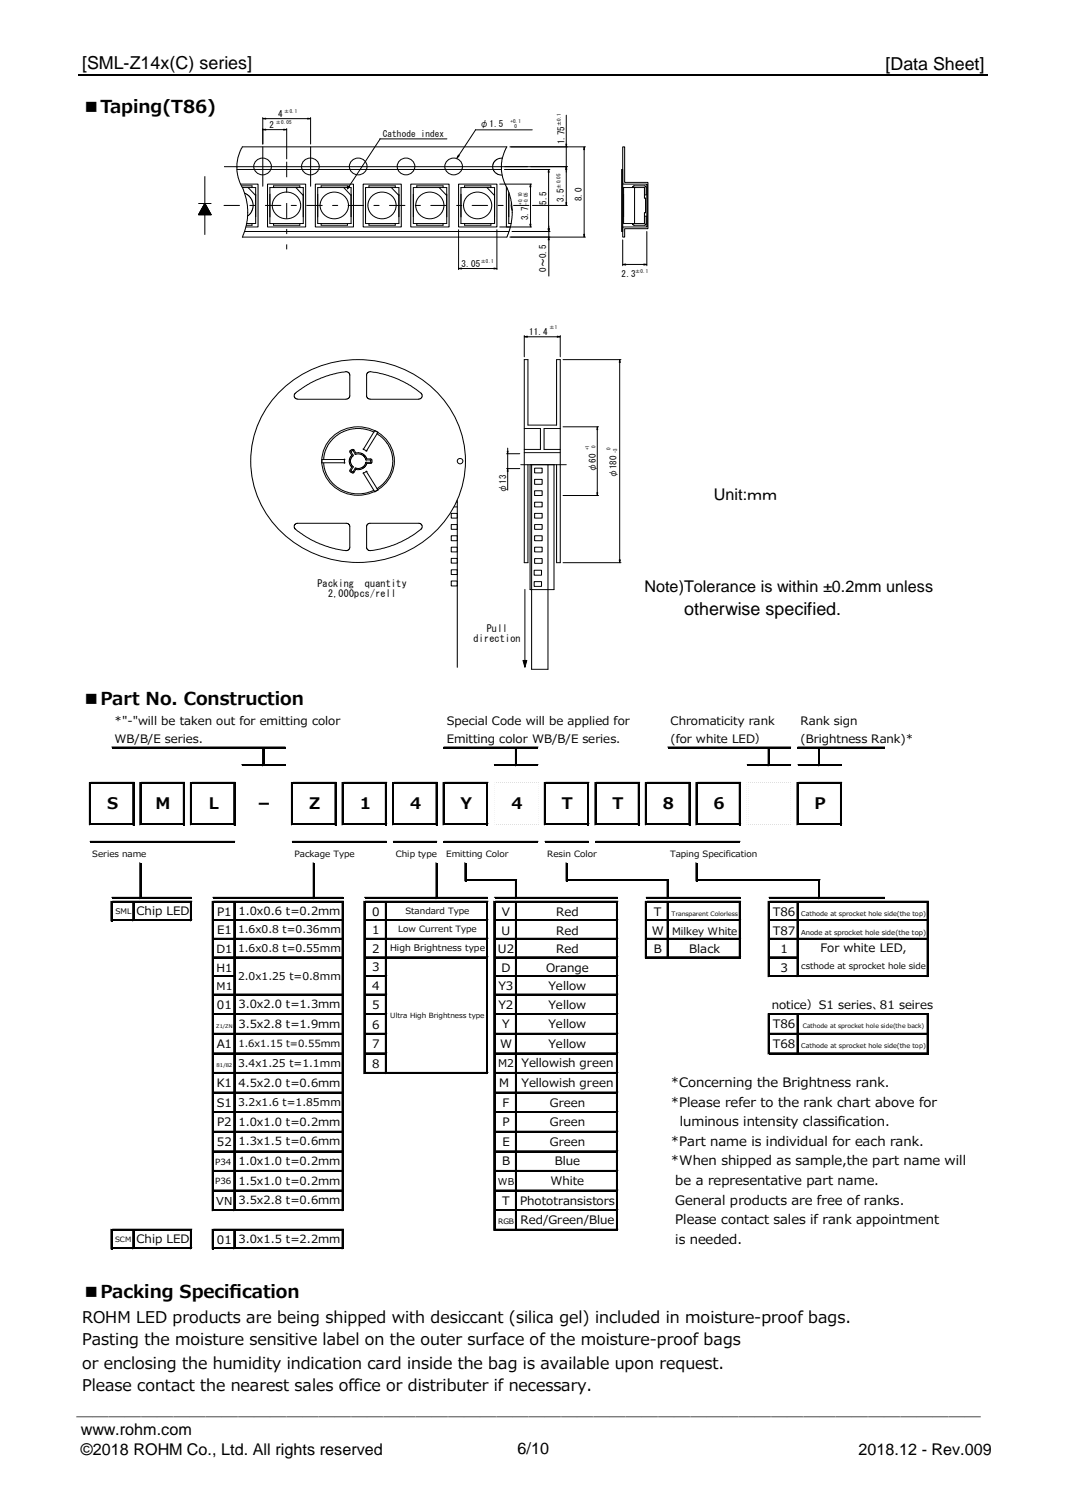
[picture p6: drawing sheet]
<svg xmlns="http://www.w3.org/2000/svg" width="210mm" height="297mm" viewBox="0 0 210 297" stroke-linecap="round" stroke-linejoin="round" font-family="sans-serif">
<path d="M15.5 14.7h178.7" fill="none" stroke="#000" stroke-width=".34"/>
<g fill="none" stroke="#000" stroke-width=".2">
<path d="M40.3 34.7v11.4M44 32.8h67.5M46.6 33.3h52M47.3 36.2h3.4v8.4h-2.4M47.5 36.5h2v.4M47.7 36.9l.7 2.2a12.4 12.4 0 0 1 .2 4l-.2 1.1-.7 2.4M48 38l1.1 .7 .4 .6 .2 .8-.1 1.3-.4 .6-.6 .5M48.8 36.9l1.4 1.5M51.6 23.3l.6-.1v.2zM51.6 25.5l.6-.1v.2zM51.6 23.1v5.2M51.6 28.9v7.7"/>
<path d="M52.2 23.3h8.3M52.2 25.5h3.6M52.6 36.2h7.5v8.4h-7.5zM53 36.9h6.6v7h-6.6zM53.8 36.9v-.4h5.1v.4M54.1 38.7a2.73 2.73 0 0 1 3.8-.5 2.73 2.73 0 0 1 .6 3.8 2.73 2.73 0 0 1-3.8 .5 2.73 2.73 0 0 1-.6-3.8zM55.8 25.4l.5 .1-.5 .1zM56.3 25.3v5.9M58.2 36.9l1.4 1.5M60.5 23.2l.5 .1-.5 .1zM61 23.1v5.2M61 28.9v7.7"/>
<path d="M62 36.2h7.5v8.4h-7.5zM62.4 36.9h6.6v7h-6.6zM63.1 36.9v-.4h5.2v.4M63.5 38.7a2.72 2.72 0 0 1 3.8-.5 2.72 2.72 0 0 1 .6 3.8 2.72 2.72 0 0 1-3.8 .5 2.72 2.72 0 0 1-.6-3.8zM67.6 36.9l1.4 1.5M68.5 36.5l.2 .1-.4 .5zM71.4 36.2h7.5v8.4h-7.5zM71.8 36.9h6.6v7h-6.6zM72.5 36.9v-.4h5.2v.4M72.9 38.7a2.7 2.7 0 0 1 4-.3 2.7 2.7 0 0 1-.1 4 2.7 2.7 0 0 1-3.6-.1 2.7 2.7 0 0 1-.3-3.6zM74.6 27.3h13.2M74.7 27.3l-6.4 9.8"/>
<path d="M76.9 36.9l1.5 1.5M80.7 36.2h7.6v8.4h-7.6zM81.2 36.9h6.6v7h-6.6zM81.9 36.9v-.4h5.2v.4M82.3 38.7a2.72 2.72 0 0 1 3.8-.5 2.72 2.72 0 0 1 .5 3.8 2.72 2.72 0 0 1-3.7 .5 2.72 2.72 0 0 1-.6-3.8zM86.3 36.9l1.5 1.5M90.1 30.5l.2 .1-.5 .5zM90.1 36.2h7.6v8.4h-7.6zM90.6 36.9h6.6v7h-6.6zM91.3 36.9v-.4h5.2v.4M91.7 38.7a2.72 2.72 0 0 1 3.8-.5 2.72 2.72 0 0 1 .5 3.8 2.72 2.72 0 0 1-3.7 .5 2.72 2.72 0 0 1-.6-3.8zM95.7 36.9l1.5 1.5"/>
<path d="M98.2 36.2h6.3M98.7 31.1l-.7 .1-.5 .3-.5 .5-.2 .6 .1 .8 .6 .6 .5 .3 .7 .1M99.1 33.3h9M99.5 36.7v7.9h.8M100 37.8v6.1h.5M100.2 28.9h14.9M100.5 39.9v.6l.2 .9M104.3 36.2l.1 .5h-.3zM104.3 36.7v7.4M104.6 25.5h-11.1l-3.7 5.6M107.8 33.3l.1 .6h-.2zM107.8 33.9v11.1"/>
<path d="M111.2 28.3h.2l-.1 .6zM111.2 39.8h.2l-.1 .6zM111.3 32.8l.1 .5h-.2zM111.3 22.6v5.7M111.3 28.9v3.9M111.3 33.3v6.5M114.8 28.9l.1 .5h-.2zM114.8 29.4v16.7M122.2 33.3h.2v12.2h-.2zM122.4 28.9h.4v7h4.5v9.1h-4.5v1.6h-.4v-2h4.7v-8.4h-4.7zM122.6 36.9h4.1v2h.2v2.9h-.2v2.1h-4.1zM124.6 36.5l2.3 .1 .1 .2v1.5h-.3"/>
<path d="M124.7 36.5l-.2 .1-.2 .3M124.7 36.9v7M39 40h2.5M40.3 40l1.2 2.2h-2.5zM40.3 40l1.2 2.2h-1.2zM40.3 40v2.2h-1.3zM48 45.5h52M48.5 43.9h1.7v-7h-2.6l-.8-2.1-.2-1.1v-1.6l.1-1 .9-2.2h52l-.8 2-.2 1.2v1.6l.2 1.1 1.3 3.2 .3 1.2 .3 1.9v1.3l-.3 1.8-.8 2.4h-52M49.5 43.9v.4h-1.1M53.8 43.9v.4h5.1v-.4M63.1 43.9v.4h5.2v-.4M72.5 43.9v.4h5.2v-.4"/>
<path d="M81.9 43.9v.4h5.2v-.4M90.1 52.8l.6-.1v.2zM90.1 45.2v7.8M90.7 52.8h6.4M91.3 43.9v.4h5.2v-.4M97.1 52.7l.6 .1-.6 .1zM97.7 45.2v7.8M98.2 44.6h6.3M100.2 46.6h14.9M100.6 45.5h7.5M104.1 44.1h.3l-.1 .5zM104.6 40.4h6.9"/>
<path d="M107.7 45h.2l-.1 .5zM107.7 45h.2v.5zM107.9 46.6v.6h-.2zM107.9 44.4v.6M107.9 45.5v1.1M107.9 47.2v7.1M114.7 46.1h.2l-.1 .5zM122.4 52l.6-.1v.2zM122.4 47.2v5M123 52h3.5M126.5 51.9l.6 .1-.6 .1zM126.7 42.5h.3l-.1 1.7-2.3 .1-.3-.4"/>
<path d="M127.1 45.5v6.7M55.5 76.5a21.8 21.8 0 0 1 34 5.6 19.5 19.5 0 0 1-10.1 26.6 21.6 21.6 0 0 1-28.8-11.1 19.1 19.1 0 0 1 4.9-21.1zM67.9 73.1l.6 .1 .2 .4v4.3l-.4 .5h-10l-.4-.3-.1-.5a18.1 18.1 0 0 1 10.2-4.5M72.3 73.2l.5-.1 1.6 .2 1.8 .5 2.2 .8 3.3 1.9 1.1 .9 .2 .6-.5 .4h-10l-.4-.4v-4.4zM103 66.2l.6-.1v.2zM103 66v4.1M103.6 66.2h5.9M109.5 66.1l.6 .1-.6 .1zM110.1 66v4.1M110.7 70.7h11.3M121.8 70.7l.1 .5h-.2zM121.8 71.2v38.9"/>
<path d="M63.6 91l.4 1.8 .9 1.7 1.3 1.2 1.2 .7 1.7 .6 2 .1 1.2-.2 1.2-.5M65 86.2a7.3 7.3 0 0 1 12.4 3.4 7.1 7.1 0 0 1-10 7.1 6.6 6.6 0 0 1-2.4-10.5zM67.6 90.3l.2 .1M67.6 90.3h-4.4v.7h4.4M67.7 90.4v.5M67.8 90.9l-.2 .2M69.1 91.7v.2M69.1 91.9l-.4 .6 .1 .2M69.3 88.6l-.3 .1v.2l.4 .6M69.3 88.6h.2M69.4 91.9l-.4 .7 .5 .1M69.4 91.7v.2"/>
<path d="M69.4 89.5l-.5 .9 .1 .8 .4 .5M69.4 88.6l.4 .6M69.8 89.2l.1 .1M69.8 92.1l-.4 .6M69.9 89.3l.8-.1 .5 .2 .5 .4 .2 .5M69.9 89l-.4-.7-.8 .3 .4 .9-.4 .5-.1 .8 .2 .6 .3 .4M69.9 89.1l.6-.1 .6 .1 .7 .5 .3 .6h.8l.2 .3-.2 .6h-.8l-.3 .6-.5 .4-.7 .2h-.6M69.9 92l-.1 .1M70 92.2l-.5 .8-.7-.2M71.4 88.2l.1 .2M71.5 92.9l-.1 .2M71.5 88.3l.5 .3"/>
<path d="M71.8 90.3l.2 .2M71.9 91l-.2 .5-.6 .4-.6 .2-.6-.1M71.9 92.7h.2M72 92.7l-.5 .3M72 90.8l-.2 .2M72 90.4h.9v.2M72.1 92.8l2.2 3.6-.6 .3-2.2-3.6M72.1 88.6h-.2M72.9 90.6v.2M72.9 90.8v.1h-.9M73.5 85l-1.7-.6-1.9-.2-1.6 .3-1.3 .6-1.3 .9-1.2 1.5-.6 1.3-.3 1.5M73.7 84.7l.6 .3"/>
<path d="M73.7 84.6l-2.2 3.7M74.1 85.3l1.2 .9 1.1 1.3 .5 1.3 .3 1.7-.2 1.6-.6 1.7-1.2 1.4-1.1 .9M74.3 85l-2.2 3.6M89.3 99.7h.6M89.7 98.7h.2M89.9 98.4v32.8M99.6 89.2h2.6M99.6 92.1h2.6M99.7 88.7h.2l-.1 .5zM99.8 92.1l.1 .6h-.2zM99.8 88.1v.6M99.8 89.2v2.9"/>
<path d="M99.8 92.7v3.7M102.4 91.4h8.9M103 84.2h3.2v4.1h-3.2M103 89h7.1M103.8 91.4v19.2h-.8v-39.9h.8v12.9h5.6v-12.9h.7v39.9h-.7v-19.2M104.2 91.4v24.5h4.7v-24.5M104.5 91.4v40.2h3.2v-40.2M105.1 92h1.5v1h-1.5zM105.1 94.2h1.5v1h-1.5zM105.1 96.5h1.5v.9h-1.5zM105.1 98.7h1.5v1h-1.5zM110.1 84.2h-3.2v4.1h3.2"/>
<path d="M110.7 83.9h6.9M110.7 97.4h6.9M117.3 96.9h.2l-.1 .5zM117.4 83.9l.1 .6h-.2zM117.4 84.5v12.4M67.9 108.2l.6-.1 .2-.4v-4.3l-.3-.5h-10.1l-.5 .4 .1 .4a14.7 14.7 0 0 0 5.6 3.4l2.4 .8 2.1 .3M72.2 103l.3-.1h10l.5 .4-.1 .4a14.6 14.6 0 0 1-5.6 3.5l-2.7 .7-1.8 .3-.5-.1-.2-.3v-4.5zM88.7 100.9h1.2v1h-1.2zM88.7 103.1h1.2v1h-1.2zM88.7 105.3h1.2v1h-1.2zM88.7 107.6h1.2v.9h-1.2zM88.7 109.8h1.2v.9h-1.2z"/>
<path d="M88.7 112h1.2v.9h-1.2zM88.7 114.2h1.2v1h-1.2zM103.2 115.9v15.2M105 112.1h1.4v1h-1.4zM105 114.3h1.4v1h-1.4zM105.1 100.9h1.5v1h-1.5zM105.1 103.1h1.5v1h-1.5zM105.1 105.3h1.5v1h-1.5zM105.1 107.6h1.5v.9h-1.5zM105.1 109.8h1.5v.9h-1.5zM110.7 110.6h11.3M121.7 110.1h.2l-.1 .5z"/>
<path d="M102.8 129.8h.7l-.3 1.3z"/>
<circle cx="51.7" cy="32.7" r="1.69"/>
<circle cx="61" cy="32.7" r="1.69"/>
<circle cx="70.4" cy="32.7" r="1.69"/>
<circle cx="79.8" cy="32.7" r="1.69"/>
<circle cx="89.2" cy="32.7" r="1.69"/>
<circle cx="90.4" cy="90.7" r=".54"/>
</g>
<path d="M56.3 31.8v17.2" fill="none" stroke="#000" stroke-width=".2" stroke-dasharray="3 2 1 2" stroke-linecap="butt"/>
<path d="M44 40.4h60.1" fill="none" stroke="#000" stroke-width=".2" stroke-dasharray="3 2 1 2"/>
<g fill="#000">
<path d="M51.6 23.3l.6-.1v.2zM51.6 25.5l.6-.1v.2zM55.8 25.4l.5 .1-.5 .1zM60.5 23.2l.5 .1-.5 .1zM68.5 36.5l.2 .1-.4 .5zM90.1 30.5l.2 .1-.5 .5zM104.3 36.2l.1 .5h-.3zM107.8 33.3l.1 .6h-.2zM111.3 32.8l.1 .5h-.2zM111.2 28.3h.2l-.1 .6zM111.2 39.8h.2l-.1 .6zM114.8 28.9l.1 .5h-.2z"/>
<path d="M90.1 52.8l.6-.1v.2zM97.1 52.7l.6 .1-.6 .1zM104.1 44.1h.3l-.1 .5zM107.7 45h.2l-.1 .5zM107.7 45h.2v.5zM107.9 46.6v.6h-.2zM114.7 46.1h.2l-.1 .5zM122.4 52l.6-.1v.2zM126.5 51.9l.6 .1-.6 .1zM103 66.2l.6-.1v.2zM109.5 66.1l.6 .1-.6 .1zM121.8 70.7l.1 .5h-.2z"/>
<path d="M99.7 88.7h.2l-.1 .5zM99.8 92.1l.1 .6h-.2zM117.4 83.9l.1 .6h-.2zM117.3 96.9h.2l-.1 .5zM121.7 110.1h.2l-.1 .5zM102.8 129.8h.7l-.3 1.3z"/>
<path d="M40.3 40v2.2h1.2zM40.3 40l-1.3 2.2h1.3z" fill-rule="evenodd"/>
</g>
<path d="M16.3 139.6h176v109.7h-176z" fill-rule="evenodd" fill="#fff"/>
<g fill="#fff">
<path d="M16.6 139.8h175.6v3.6h-175.6z"/>
<path d="M16.6 143.3h120.4v3.7h-120.4z"/>
<path d="M141.2 143.3h15.6v3.7h-15.6z"/>
<path d="M161.1 143.3h31.1v3.7h-31.1z"/>
<path d="M16.6 147h175.6v98.4h-175.6z"/>
<path d="M17.7 245.4h174.5v3.7h-174.5z"/>
</g>
<g fill="none" stroke="#000" stroke-width=".2">
<path d="M17.8 153.8h8.6M22 146.9h34M27.8 153.8h8.5M37.7 153.8h8.5M47.5 150.3h8.5M57.6 153.8h8.5M67.5 153.8h8.5M77.4 153.8h8.6M87.2 146.9h18.5M87.4 153.8h8.5M97.2 150.3h8.5M131.2 146.9h24.2"/>
<path d="M146.9 150.3h8.5"/>
</g>
<path d="M22 147h34.1M47.5 150.5h8.6M87.2 147h18.5M97.2 150.5h8.5M131.3 147h24.1M146.9 150.5h8.5" fill="none" stroke="#000" stroke-width=".3"/>
<path d="M17.9 154h8.5M27.8 154h8.5M37.7 154h8.6M57.6 154h8.5M67.5 154h8.6M77.5 154h8.5M87.4 154h8.5M97.3 154h8.6" fill="none" stroke="#000" stroke-width=".25"/>
<path d="M97.3 153.8h8.6v.3h-8.6z" fill="#fff"/>
<path d="M107.2 153.8h8.6M117.2 153.8h8.5M127.1 153.8h8.5M137.1 153.8h8.5" fill="none" stroke="#000" stroke-width=".2"/>
<path d="M107.3 154h8.5M117.2 154h8.5M127.1 154h8.6M137.1 154h8.5M147 154h8.5" fill="none" stroke="#000" stroke-width=".25"/>
<path d="M147 153.8h8.5v.3h-8.5z" fill="#fff"/>
<path d="M17.8 161.9h8.6M27.8 161.9h8.5M37.7 161.9h8.5M57.6 161.9h8.5M67.5 161.9h8.5M77.4 161.9h8.6M87.4 161.9h8.5" fill="none" stroke="#000" stroke-width=".2"/>
<path d="M17.9 162.1h8.5M27.8 162.1h8.5M37.7 162.1h8.6M57.6 162.1h8.5M67.5 162.1h8.6M77.5 162.1h8.5M87.4 162.1h8.5M97.3 162.1h8.6" fill="none" stroke="#000" stroke-width=".3"/>
<path d="M97.3 161.9h8.6v.3h-8.6z" fill="#fff"/>
<path d="M107.2 161.9h8.6M117.2 161.9h8.5M127.1 161.9h8.5M137.1 161.9h8.5" fill="none" stroke="#000" stroke-width=".2"/>
<path d="M107.3 162.1h8.5M117.2 162.1h8.5M127.1 162.1h8.6M137.1 162.1h8.5M147 162.1h8.5" fill="none" stroke="#000" stroke-width=".3"/>
<path d="M147 161.9h8.5v.3h-8.5z" fill="#fff"/>
<g fill="none" stroke="#000" stroke-width=".2">
<path d="M26.1 154.1v8.1M27.5 153.8v8.4M37.4 153.8v8.4M45.9 154.1v8.1M67.2 153.8v8.4M75.7 154.1v8.1M85.7 154.1v8.1M95.6 154.1v8.1M101.3 147.1v3.5M136.8 153.8v8.4M160.9 147.1v3.5M17.7 165.4h28.4"/>
<path d="M22 176.4h15.6M22.1 177.2h15.6M41.8 176.4h25.6M42 177.2h25.5M57.4 165.4h18.5M71.6 176.4h24.2M71.8 177.2h24.1M77.3 165.4h8.6M87.2 165.4h18.5M91.7 172.9h9.9M97.2 176.4h24.1M107.1 165.4h8.6"/>
<path d="M111.5 172.9h19.9M127 176.4h18.5"/>
</g>
<g fill="none" stroke="#000" stroke-width=".3">
<path d="M37.6 153.8v8.4M46.1 154.1v8.1M75.9 154.1v8.1M95.8 154.1v8.1M101.5 147.2v3.4M136.9 153.8v8.4M161.1 147.2v3.4M17.7 165.5h28.4M22.1 177.3h15.6M42 177.3h25.5M57.4 165.5h18.5M71.8 177.3h24.1"/>
<path d="M77.3 165.5h8.6M87.2 165.5h18.5M91.7 173.1h9.9M107.1 165.5h8.6M111.5 173.1h19.9"/>
</g>
<path d="M26.2 154.1v8.1M27.6 153.8v8.4M67.4 153.8v8.4M85.9 154.1v8.1M97.2 153.8v8.4M22 176.6h15.6M41.9 176.6h25.5M71.7 176.6h24.1M97.2 176.6h24.2M127 176.6h18.5" fill="none" stroke="#000" stroke-width=".25"/>
<path d="M97.1 153.8h.2v8.4h-.2z" fill="#fff"/>
<g fill="none" stroke="#000" stroke-width=".2">
<path d="M17.6 153.8v8.4M36 154.1v8.1M51.6 147.1v3.5M57.3 153.8v8.4M65.8 154.1v8.1M77.2 153.8v8.4M87.1 153.8v8.4M126.8 153.8v8.4M145.3 154.1v8.1M151 147.1v3.5M156.6 153.8v8.4M21.8 177.2v3.9"/>
<path d="M26.1 177.4v3.7M27.5 169.6v7.1M37.4 177.4v3.7M41.7 177.2v60.8M45.9 177.4v60.6M67.2 177.4v60.6M75.7 177.4v33.7M85.7 169.6v7.1M95.6 177.4v33.7M97 177.2v64.7M97.3 177.2h24.2M101.3 173.2v3.5"/>
<path d="M101.3 177.4v64.5M127.1 177.2h18.5M131.1 173.2v3.5M151 177.2v14.8M156.6 177.4v14.6M160.9 173.2v3.5M182.2 177.4v14.6M22.1 180.8h15.6M42 180.8h25.5M42 184.4h25.5M42 188.1h25.5M42 191.8h4.2"/>
<path d="M42 195.4h25.5M42 199.3h25.5M71.8 180.8h24.1M71.8 184.4h24.1M71.8 188.1h24.1M71.8 191.8h4.2M71.8 195.4h4.2M71.8 199.3h4.2M97.3 180.8h24.2M97.3 184.4h24.2M97.3 188.1h24.2M97.3 191.8h24.2"/>
<path d="M97.3 199.3h24.2M127.1 180.8h18.5M127.1 184.4h18.5M127.1 188.1h18.5M151 199.3v7.9M42 203.1h25.5M42 207h25.5M42 210.8h25.5M42 214.7h25.5M42 218.5h25.5M71.8 203.1h4.2M71.8 207h4.2"/>
<path d="M71.8 210.8h24.1M97.3 203.1h24.2M97.3 207h24.2M42 222.4h25.5M42 226.2h25.5M42 230.1h25.5M42 233.9h25.5M42 237.8h25.5M22.1 241.6h15.6M22.1 245.3h15.6M26.1 241.9v3.6M37.4 241.9v3.6"/>
<path d="M42 241.6h25.5M45.9 241.9v3.6M67.2 241.9v3.6"/>
</g>
<g fill="none" stroke="#000" stroke-width=".3">
<path d="M17.7 153.8v8.4M36.2 154.1v8.1M51.8 147.2v3.4M57.5 153.8v8.4M66 154.1v8.1M77.3 153.8v8.4M87.3 153.8v8.4M105.7 154.1v8.1M37.6 177.5v3.6M41.8 177.2v60.9M46.1 177.5v60.6M75.9 177.5v33.6"/>
<path d="M95.8 177.5v33.6M97.3 177.3h24.2M101.5 173.2v3.5M101.5 177.5v64.4M127.1 177.3h18.5M131.3 173.2v3.5M161.1 173.2v3.5M182.4 177.5v14.5M22.1 181h15.6M42 181h25.5M42 195.6h25.5M42 199.4h25.5"/>
<path d="M71.8 181h24.1M71.8 195.6h4.3M71.8 199.4h4.3M97.3 181h24.2M97.3 199.4h24.2M127.1 181h18.5M42 203.3h25.5M42 207.1h25.5M42 211h25.5M42 214.8h25.5M42 218.7h25.5M71.8 203.3h4.3"/>
<path d="M71.8 207.1h4.3M71.8 211h24.1M97.3 203.3h24.2M97.3 207.1h24.2M42 222.5h25.5M42 226.4h25.5M42 230.2h25.5M42 234.1h25.5M42 237.9h25.5M22.1 241.8h15.6M22.1 245.4h15.6M37.6 241.9v3.7"/>
<path d="M42 241.8h25.5M46.1 241.9v3.7"/>
</g>
<g fill="none" stroke="#000" stroke-width=".25">
<path d="M127 153.8v8.4M145.5 154.1v8.1M151.1 147.2v3.4M156.8 153.8v8.4M22 177.2v3.9M26.2 177.5v3.6M27.6 169.6v7.1M67.4 177.5v60.6M85.9 169.6v7.1M97.2 177.2v64.7M151.1 177.2v14.8M156.8 177.5v14.5"/>
<path d="M42 184.6h25.5M42 188.3h25.5M42 191.9h4.3M71.8 184.6h24.1M71.8 188.3h24.1M71.8 191.9h4.3M97.3 184.6h24.2M97.3 188.3h24.2M97.3 191.9h24.2M127.1 184.6h18.5M127.1 188.3h18.5M151.1 199.3v8"/>
<path d="M26.2 241.9v3.7M67.4 241.9v3.7"/>
</g>
<path d="M105.6 154.1h.3v8.1h-.3z" fill="#fff"/>
<path d="M107 153.8v8.4M115.5 154.1v8.1M116.9 153.8v8.4M125.4 154.1v8.1M135.4 154.1v8.1M126.8 177.2v11.2M136.8 169.6v3.6M145.3 177.4v11" fill="none" stroke="#000" stroke-width=".2"/>
<path d="M107.1 153.8v8.4M117.1 153.8v8.4M125.6 154.1v8.1M135.5 154.1v8.1M146.9 153.8v8.4M136.9 169.6v3.6" fill="none" stroke="#000" stroke-width=".3"/>
<path d="M115.7 154.1v8.1M127 177.2v11.2M145.5 177.5v10.9" fill="none" stroke="#000" stroke-width=".25"/>
<path d="M146.7 153.8h.3v8.4h-.3z" fill="#fff"/>
<path d="M155.4 154.1v8.1" fill="none" stroke="#000" stroke-width=".3"/>
<path d="M155.2 154.1h.3v8.1h-.3z" fill="#fff"/>
<g fill="none" stroke="#000" stroke-width=".2">
<path d="M156.8 146.9h17.1M156.8 150.3h8.6M156.9 153.8h8.5M165.2 154.1v8.1M61.6 169.6v7.1M71.5 177.2v33.9M91.4 169.6v3.6M111.3 169.6v3.6M117.1 165.4h28.4M121.2 177.4v64.5M131.1 177.4v11M137.1 172.9h24.1"/>
<path d="M151.1 176.4h22.8M151.3 177.2h31.2M156.9 161.9h8.5M97.3 195.4h24.2M151.3 180.8h31.2M151.3 184.4h31.2M151.3 188.1h5.6M151.3 191.8h31.2M151.3 199.3h31.2M156.6 199.5v7.7M182.2 199.5v7.7M97.3 210.8h24.2"/>
<path d="M97.3 214.7h24.2M97.3 218.5h24.2M151.3 203.1h31.2M151.3 207h31.2M97.3 222.4h24.2M97.3 226.2h24.2M97.3 230.1h24.2M97.3 233.9h24.2M97.3 237.8h24.2M21.8 241.6v3.9M41.7 241.6v3.9M42 245.3h25.5"/>
<path d="M97.3 241.6h24.2"/>
</g>
<path d="M156.9 154h8.6M61.7 169.6v7.1M91.5 169.6v3.6M121.3 177.5v64.4M151.1 176.6h22.8M151.3 184.6h31.2M151.3 188.3h5.6M151.3 191.9h31.2M156.8 199.6v7.7M22 241.6v4" fill="none" stroke="#000" stroke-width=".25"/>
<g fill="none" stroke="#000" stroke-width=".3">
<path d="M156.8 147h17.1M156.8 150.5h8.6M165.3 154.1v8.1M71.6 177.2v33.9M111.4 169.6v3.6M117.1 165.5h28.4M131.3 177.5v10.9M137.1 173.1h24.1M151.3 177.3h31.2M156.9 162.1h8.6M97.3 195.6h24.2M151.3 181h31.2"/>
<path d="M151.3 199.4h31.2M182.4 199.6v7.7M97.3 211h24.2M97.3 214.8h24.2M97.3 218.7h24.2M151.3 203.3h31.2M151.3 207.1h31.2M97.3 222.5h24.2M97.3 226.4h24.2M97.3 230.2h24.2M97.3 234.1h24.2M97.3 237.9h24.2"/>
<path d="M41.8 241.6v4M42 245.4h25.5M97.3 241.8h24.2"/>
</g>
<g font-size="3.5">
<text x="16.1" y="13.5">[SML-Z14x(C) series]</text>
<text x="174" y="13.7">[Data Sheet]</text>
<text x="16.2" y="22.3">■Taping(T86)</text>
<text x="134.5" y="120.9">otherwise specified.</text>
<text x="16.2" y="138.6">■Part No. Construction</text>
<text x="16.2" y="255.2">■Packing Specif</text>
<text x="45.1" y="255.2">ication</text>
</g>
<g font-size="3.2">
<text x="140.3" y="98.4">Unit:ｍｍ</text>
<text x="126.7" y="116.3">Note)Tolerance is within ±0.2mm unless</text>
<text x="16.1" y="260.1">ROHM LED products are being shipped with desiccant (silica gel) included in moisture-proof bags.</text>
<text x="16.1" y="269">or enclosing the humidity indication card inside the bag is available upon request.</text>
<text x="16.1" y="264.4">Pasting the moisture sensitive label on the outer surface of the moisture-proof bags</text>
<text x="16.1" y="273.5">Please contact the nearest sales office or distributer if necessary.</text>
<text x="15" y="278.2">＿＿＿＿＿＿＿＿＿＿＿＿＿＿＿＿＿＿＿＿＿＿＿＿＿＿＿＿＿＿＿＿＿＿＿＿＿＿＿＿＿＿＿＿＿＿＿＿＿＿＿＿＿＿＿＿</text>
<text x="15.9" y="282.2">www.rohm.com</text>
<text x="15.9" y="286.1">©2018 ROHM Co., Ltd. All rights reserved</text>
<text x="101.7" y="285.7">6/10</text>
<text x="168.7" y="286.1">2018.12 - Rev.009</text>
</g>
<g font-size="3.1">
<text x="21" y="159.1">S</text>
<text x="30.6" y="159.1">M</text>
<text x="41" y="159.1">L</text>
<text x="50.3" y="159.1">－</text>
<text x="60.7" y="159.1">Z</text>
<text x="70.7" y="159.1">1</text>
<text x="80.6" y="159.1">4</text>
<text x="90.5" y="159.1">Y</text>
<text x="100.5" y="159.1">4</text>
<text x="110.4" y="159.1">T</text>
<text x="120.4" y="159.1">T</text>
<text x="130.3" y="159.1">8</text>
<text x="140.3" y="159.1">6</text>
<text x="160.1" y="159.1">P</text>
</g>
<g font-size="2.6">
<text x="131.8" y="213.7">*Concerning the Brightness rank.</text>
<text x="131.8" y="217.6">*Please refer to the rank chart above for</text>
<text x="133.6" y="221.4">luminous intensity classification.</text>
<text x="131.8" y="225.3">*Part name is individual for each rank.</text>
<text x="131.8" y="229.1">*When shipped as sample,the part name will</text>
<text x="132.7" y="233">be a representative part name.</text>
<text x="132.7" y="236.8">General products are free of ranks.</text>
<text x="132.7" y="240.7">Please contact sales if rank appointment</text>
<text x="132.7" y="244.6">is needed.</text>
</g>
<g font-size="2.3">
<text x="22.5" y="142.5">*&quot;-&quot;will be taken out for emitting color</text>
<text x="87.8" y="142.5">Special Code will be applied for</text>
<text x="131.8" y="142.5">Chromaticity rank</text>
<text x="157.3" y="142.5">Rank sign</text>
<text x="22.5" y="146.1">WB/B/E series.</text>
<text x="87.8" y="146.1">Emitting color WB/B/E series.</text>
<text x="131.8" y="146.1">(for white LED）</text>
<text x="157.4" y="146.1">(Brightness Rank)*</text>
<text x="26.8" y="179.9">Chip LED</text>
<text x="42.7" y="180">P1</text>
<text x="42.7" y="183.7">E1</text>
<text x="73.2" y="180">0</text>
<text x="73.2" y="183.7">1</text>
<text x="98.6" y="183.8">U</text>
<text x="98.6" y="180.1">V</text>
<text x="109.3" y="180.1">Red</text>
<text x="109.3" y="183.8">Red</text>
<text x="128.1" y="183.8">W</text>
<text x="128.5" y="180.1">T</text>
<text x="151.9" y="180.1">T86</text>
<text x="151.9" y="183.8">T87</text>
<text x="73.2" y="187.3">2</text>
<text x="73.2" y="191">3</text>
<text x="97.9" y="187.4">U2</text>
<text x="98.6" y="191">D</text>
<text x="107.3" y="191">Orange</text>
<text x="109.3" y="187.4">Red</text>
<text x="128.5" y="187.4">B</text>
<text x="135.5" y="187.4">Black</text>
<text x="153.4" y="187.4">1</text>
<text x="153.4" y="191">3</text>
<text x="161.2" y="187.2">For white LED,</text>
<text x="73.2" y="194.6">4</text>
<text x="98" y="194.7">Y3</text>
<text x="107.8" y="194.7">Yellow</text>
<text x="42.6" y="198.3">01</text>
<text x="73.2" y="198.4">5</text>
<text x="73.2" y="202.2">6</text>
<text x="98" y="198.3">Y2</text>
<text x="98.7" y="202.1">Y</text>
<text x="107.8" y="198.3">Yellow</text>
<text x="107.8" y="202.1">Yellow</text>
<text x="151.7" y="198.3">notice）S1 series、81 seires</text>
<text x="151.9" y="202.1">T86</text>
<text x="42.6" y="206">A1</text>
<text x="73.2" y="209.9">8</text>
<text x="73.2" y="206.1">7</text>
<text x="98.3" y="206">W</text>
<text x="102.5" y="209.8">Yellowish green</text>
<text x="107.8" y="206">Yellow</text>
<text x="151.9" y="206">T68</text>
<text x="42.6" y="213.7">K1</text>
<text x="98.1" y="213.7">M</text>
<text x="102.5" y="213.7">Yellowish green</text>
<text x="42.6" y="217.6">S1</text>
<text x="42.7" y="221.4">P2</text>
<text x="98.8" y="217.6">F</text>
<text x="98.8" y="221.4">P</text>
<text x="108.1" y="217.6">Green</text>
<text x="108.1" y="221.4">Green</text>
<text x="42.6" y="225.3">52</text>
<text x="98.8" y="225.3">E</text>
<text x="108.1" y="225.3">Green</text>
<text x="98.7" y="229.1">B</text>
<text x="108.2" y="233">White</text>
<text x="109.1" y="229.1">Blue</text>
<text x="98.7" y="236.8">T</text>
<text x="102.2" y="236.8">Phototransistors</text>
<text x="26.8" y="244.3">Chip LED</text>
<text x="42.6" y="244.6">01</text>
<text x="102.3" y="240.7">Red/Green/Blue</text>
</g>
<g font-size="2.2">
<text x="46.9" y="179.8">1.0x0.6 t=0.2mm</text>
<text x="42.5" y="187.4">D1</text>
<text x="42.5" y="191">H1</text>
<text x="46.9" y="198.2">3.0x2.0 t=1.3mm</text>
<text x="46.9" y="202.1">3.5x2.8 t=1.9mm</text>
<text x="46.9" y="213.6">4.5x2.0 t=0.6mm</text>
<text x="46.9" y="221.3">1.0x1.0 t=0.2mm</text>
<text x="46.9" y="225.2">1.3x1.5 t=0.6mm</text>
<text x="46.9" y="229">1.0x1.0 t=0.2mm</text>
<text x="46.9" y="232.9">1.5x1.0 t=0.2mm</text>
<text x="46.9" y="236.7">3.5x2.8 t=0.6mm</text>
<text x="46.9" y="244.3">3.0x1.5 t=2.2mm</text>
</g>
<g font-size="2.1">
<text x="46.8" y="183.4">1.6x0.8 t=0.36mm</text>
<text x="46.8" y="187.1">1.6x0.8 t=0.55mm</text>
<text x="42.5" y="194.7">M1</text>
<text x="46.8" y="192.6">2.0x1.25 t=0.8mm</text>
<text x="46.8" y="209.7">3.4x1.25 t=1.1mm</text>
<text x="97.9" y="209.8">M2</text>
<text x="46.8" y="217.4">3.2x1.6 t=1.85mm</text>
<text x="42.5" y="236.9">VN</text>
</g>
<g font-size="2">
<text x="62.4" y="115.4">Packing</text>
<text x="64.5" y="117.3">2,000pcs/rell</text>
<text x="71.7" y="115.4">quantity</text>
<text x="95.7" y="124.2">Pull</text>
<text x="93.1" y="126.2">direction</text>
<text x="132.1" y="183.8">Milkey White</text>
</g>
<text font-size="1.9" x="46.9" y="205.8">1.6x1.15 t=0.55mm</text>
<g font-size="1.8">
<text x="54.7" y="23">4</text>
<text x="53" y="25.1">2</text>
<text x="75.2" y="26.9">Cathode index</text>
<text x="94.3" y="24.9">φ1.5</text>
<text x="110.9" y="28.3" transform="rotate(-90 110.9 28.3)">1.75</text>
<text x="107.4" y="40.3" transform="rotate(-90 107.4 40.3)">5.5</text>
<text x="110.8" y="39.6" transform="rotate(-90 110.8 39.6)">3.5</text>
<text x="114.3" y="39.5" transform="rotate(-90 114.3 39.5)">8.0</text>
<text x="103.8" y="43.3" transform="rotate(-90 103.8 43.3)">3.7</text>
<text x="90.7" y="52.5">3.05</text>
<text x="107.4" y="53.4" transform="rotate(-90 107.4 53.4)">0～0.5</text>
<text x="122.2" y="54.4">2.3</text>
<text x="104" y="65.9">11.4</text>
<text x="117.1" y="92.8" transform="rotate(-90 117.1 92.8)">φ60</text>
<text x="121.2" y="94" transform="rotate(-90 121.2 94)">φ180</text>
<text x="99.5" y="96.9" transform="rotate(-90 99.5 96.9)">φ13</text>
<text x="76.7" y="187">High Brightness type</text>
<text x="97.9" y="233">WB</text>
</g>
<g font-size="1.7">
<text x="18.1" y="168.5">Series name</text>
<text x="57.9" y="168.5">Package Type</text>
<text x="77.8" y="168.5">Chip type</text>
<text x="87.7" y="168.5">Emitting Color</text>
<text x="107.6" y="168.5">Resin Color</text>
<text x="131.7" y="168.5">Taping Specification</text>
<text x="79.7" y="179.6">Standard Type</text>
<text x="78.2" y="183.3">Low Current Type</text>
<text x="157.5" y="190.6">csthode at sprocket hole side</text>
<text x="42.3" y="228.9">P34</text>
<text x="42.3" y="232.8">P36</text>
</g>
<g font-size="1.5">
<text x="22.7" y="179.7">SML</text>
<text x="97.9" y="240.7">RGB</text>
</g>
<g font-size="1.4">
<text x="76.7" y="200">Ultra High Brightness type</text>
<text x="22.6" y="244.2">SCM</text>
</g>
<g font-size="1.3">
<text x="157.4" y="183.8">Anode at sprocket hole side(the top)</text>
<text x="157.5" y="180.1">Cathode at sprocket hole side(the top)</text>
<text x="157.5" y="206">Cathode at sprocket hole side(the top)</text>
</g>
<g font-size="1.2">
<text x="132" y="180.1">Transparent Colorless</text>
<text x="157.8" y="202.2">Cathode at sprocket hole side(the back)</text>
</g>
<g font-size="1">
<text x="55.9" y="22.2">±0.1</text>
<text x="54.2" y="24.3">±0.05</text>
<text x="100.3" y="24.2">+0.1</text>
<text x="101.1" y="25.2">0</text>
<text x="110.2" y="24.8" transform="rotate(-90 110.2 24.8)">±0.1</text>
<text x="102.7" y="40.3" transform="rotate(-90 102.7 40.3)">+0.10</text>
<text x="103.7" y="40.3" transform="rotate(-90 103.7 40.3)">-0.05</text>
<text x="110.2" y="37.1" transform="rotate(-90 110.2 37.1)">±0.05</text>
<text x="94.5" y="51.6">±0.1</text>
<text x="124.8" y="53.8">±0.1</text>
<text x="108" y="64.7">±1</text>
<text x="115.8" y="88.6" transform="rotate(-90 115.8 88.6)">+1</text>
<text x="117.1" y="88.1" transform="rotate(-90 117.1 88.1)">0</text>
<text x="120" y="88.5" transform="rotate(-90 120 88.5)">0</text>
<text x="121.3" y="89.1" transform="rotate(-90 121.3 89.1)">-3</text>
<text x="42.5" y="202.1">Z1/ZN</text>
<text x="42.5" y="209.8">81/82</text>
</g>
</svg>
